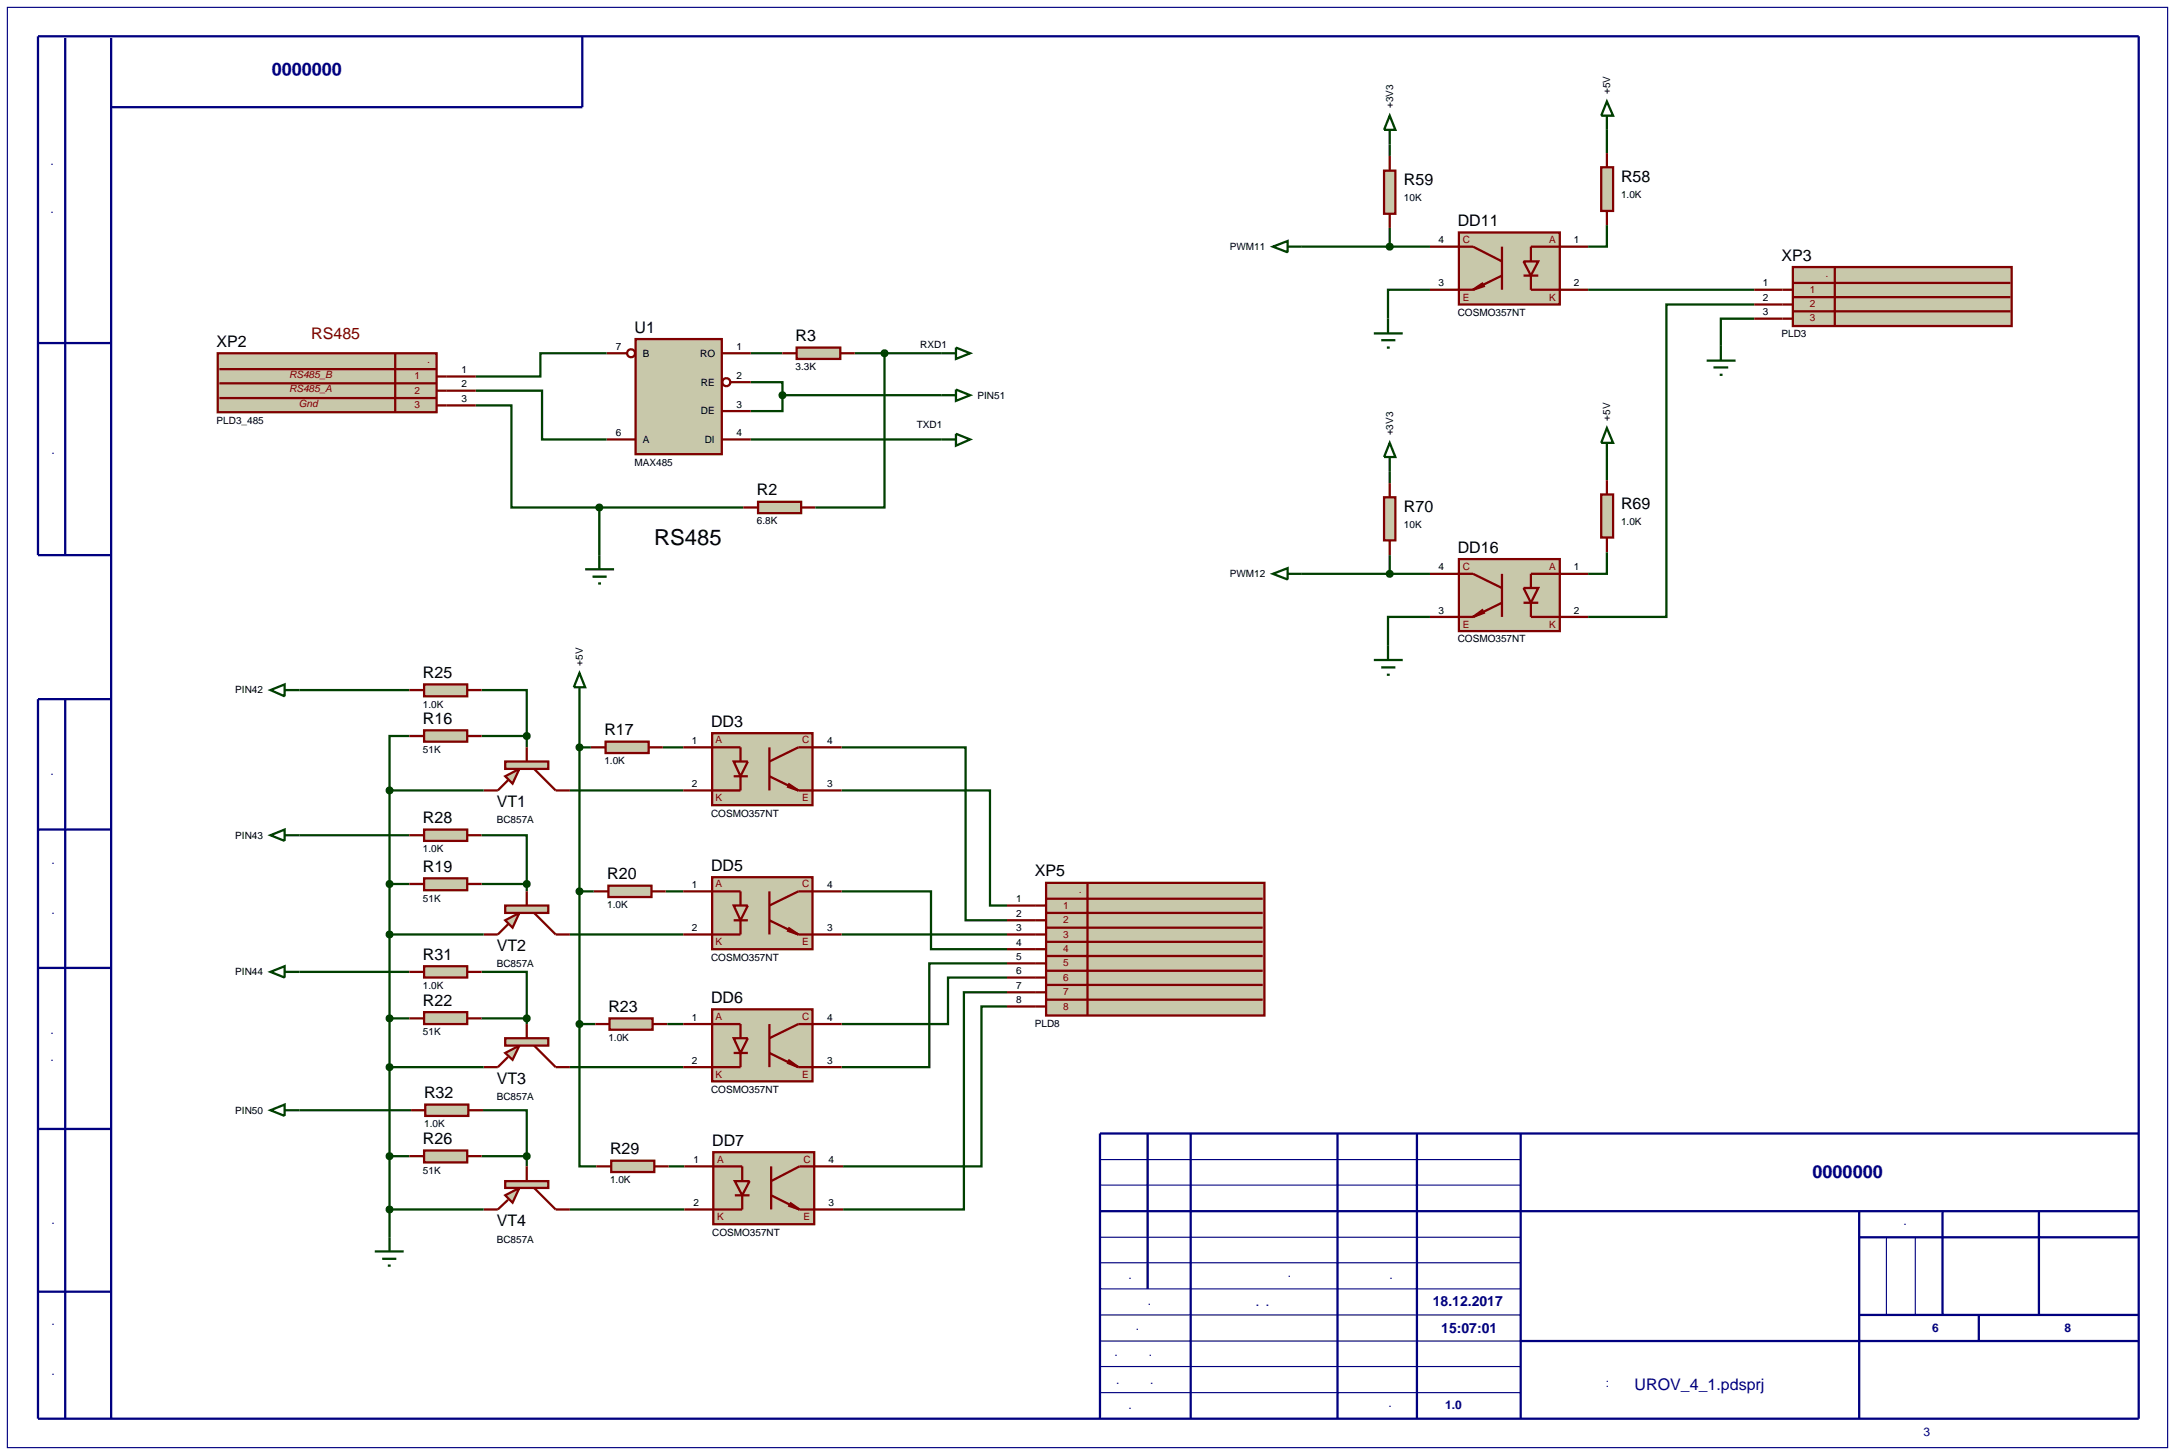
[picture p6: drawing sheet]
<svg xmlns="http://www.w3.org/2000/svg" width="384mm" height="257mm" viewBox="0 0 384 257" stroke-linecap="round" stroke-linejoin="round" font-family="sans-serif">
<path d="M1.3 1.3h381v254h-381zM194 218.2h74.2M194 209h74.2M194 204.5h74.2M332.7 218.2v13.7M337.8 218.2v13.7M194 222.7h74.2M194 231.9h74.2M194 236.5h74.2M194 227.3h74.2M194 241h74.2M194 245.6h74.2" fill="none" stroke="#000080" stroke-width=".2"/>
<g fill="none" stroke="#000080" stroke-width=".4">
<path d="M11.5 6.7v91.2M19.6 6.7v243.5M102.7 6.4v12.5h-83.1M6.7 60.5h12.9M19.6 97.9h-12.9v-91.5h370.5v243.8h-370.5v-126.9h12.9M11.5 123.3v126.9M6.7 146.3h12.9M6.7 170.7h12.9M6.7 199.1h12.9M202.4 199.9v27.4M210 199.9v50.3M235.9 199.9v50.3"/>
<path d="M249.9 199.9v50.3M268.2 199.9v50.3M377.2 199.9h-183.2v50.3M194 213.6h183.2M327.9 213.6v36.6M327.9 218.2h49.3M342.6 213.6v18.3M359.6 213.6v18.3M6.7 227.8h12.9M268.2 236.5h109M327.9 231.9h49.3M349 231.9v4.6"/>
</g>
<g fill="none" stroke="#004000" stroke-width=".4">
<path d="M245.1 25.5v2M283.4 39.7v3.8h-3.3M283.4 22.9v4.1M229.6 43.5h22.6M245.1 40.2v3.3M252.2 51.1h-7.4v5.1M280.1 51.1h29.3M309.4 56.2h-5.9v4.8M309.4 53.7h-15.5v55.1h-13.8M83.9 68.9h11.7v8.6h11.4M83.9 71.5h6.3v18h15.5M107 62.3h-11.7v4.1h-11.4"/>
<path d="M132.4 67.4h5.6v2.3M132.4 62.3h5.6M132.4 77.5h33.7M138 69.7v2.8h-5.6M138 69.7h28.1M150.7 62.3h15.4M156 62.3v27.2h-12.2M105.7 89.5h25.4M105.7 89.5v8.4M245.1 83.1v2.1M245.1 97.9v3.3M283.4 97.4v3.8h-3.3"/>
<path d="M283.4 80.6v4.1M229.6 101.2h22.6M252.2 108.8h-7.4v5.1M52.8 121.7h19.4M68.7 139.4h16.6M68.7 139.4v78.8M72.2 129.8h-3.5v9.6M84.9 121.7h8v8.1M84.9 129.8h8M92.9 129.8v2M100.5 139.4h20M102.2 131.8h2"/>
<path d="M102.2 123.8v56.8M116.9 131.8h3.6M148.4 131.8h21.9v30.5h7.3M148.4 139.4h26.2v20.3h3M52.8 147.3h19.4M68.7 155.9h3.5M84.9 147.3h8v8.6M84.9 155.9h8M92.9 155.9v1.3M102.2 157.2h2.5M117.4 157.2h3.1M148.4 157.2h15.8v10.2h13.4"/>
<path d="M52.8 171.4h19.4M68.7 164.8h16.6M68.7 179.6h3.5M84.9 171.4h8v8.2M84.9 179.6h8M92.9 179.6v1M100.5 164.8h20M148.4 164.8h29.2M177.6 172.4h-10.4v8.2h-18.8M177.6 169.9h-13.7v18.3h-15.5M177.6 177.5h-4.5v28.2h-24.4M177.6 175h-7.6v38.3h-21.3"/>
<path d="M52.8 195.8h19.7M68.7 188.2h16.6M85.2 195.8h7.7v8.1M100.5 188.2h20M102.2 180.6v25.1h3M102.2 180.6h2.8M117.7 180.6h2.8M68.7 213.3h16.6M68.7 203.9h3.5M84.9 203.9h8M92.9 203.9v1.8M100.5 213.3h20.2"/>
<path d="M117.9 205.7h2.8"/>
</g>
<path d="M184.5 155.7h38.5v23.4h-38.5z" fill="#c8c8aa" stroke="#800000" stroke-width=".4"/>
<g fill="none" stroke="#800000" stroke-width=".4">
<path d="M177.6 159.7h6.9M184.5 158.5h38.2M191.8 155.7v23.4M177.6 162.3h6.9M177.6 164.8h6.9M177.6 167.4h6.9M177.6 169.9h6.9M177.6 172.4h6.9M177.6 175h6.9M177.6 177.5h6.9M184.5 161h38.2M184.5 163.6h38.2"/>
<path d="M184.5 166.1h38.2M184.5 168.6h38.2M184.5 171.2h38.2M184.5 173.7h38.2M184.5 176.3h38.2"/>
</g>
<path d="M316.2 47.1h38.6v10.4h-38.6z" fill="#c8c8aa" stroke="#800000" stroke-width=".4"/>
<path d="M309.4 51.1h6.8M309.4 53.7h6.8M309.4 56.2h6.8M316.2 52.4h38.4M316.2 54.9h38.4M316.2 49.9h38.4M323.6 47.1v10.4" fill="none" stroke="#800000" stroke-width=".4"/>
<g fill="#c8c8aa" stroke="#800000" stroke-width=".4">
<path d="M125.6 129.3h17.7v12.7h-17.7z"/>
<path d="M129.4 134.3h2.5l-1.3 2.6z"/>
</g>
<path d="M120.5 131.8h10.1v2.5M129.4 136.9h2.5M130.6 136.9v2.5h-10.1M135.7 131.8v7.6M135.7 136.9l5.1 2.5M138.8 138.7l2 .7M139 138.2l1.8 1.2M140.8 139.4h7.6M148.4 131.8h-7.6l-5.1 2.5" fill="none" stroke="#800000" stroke-width=".4"/>
<g fill="#c8c8aa" stroke="#800000" stroke-width=".4">
<path d="M125.6 154.7h17.7v12.7h-17.7z"/>
<path d="M129.4 159.7h2.5l-1.3 2.6z"/>
</g>
<path d="M120.5 157.2h10.1v2.5M135.7 157.2v7.6M148.4 157.2h-7.6l-5.1 2.5M129.4 162.3h2.5M130.6 162.3v2.5h-10.1M135.7 162.3l5.1 2.5M138.8 164.1l2 .7M139 163.6l1.8 1.2M140.8 164.8h7.6" fill="none" stroke="#800000" stroke-width=".4"/>
<g fill="#c8c8aa" stroke="#800000" stroke-width=".4">
<path d="M125.6 178h17.7v12.7h-17.7z"/>
<path d="M129.4 183.1h2.5l-1.3 2.6z"/>
</g>
<path d="M120.5 180.6h10.1v2.5M129.4 185.7h2.5M130.6 185.7v2.5h-10.1M135.7 180.6v7.6M135.7 185.7l5.1 2.5M138.8 187.4l2 .8M139 186.9l1.8 1.3M140.8 188.2h7.6M148.4 180.6h-7.6l-5.1 2.5" fill="none" stroke="#800000" stroke-width=".4"/>
<g fill="#c8c8aa" stroke="#800000" stroke-width=".4">
<path d="M125.8 203.2h17.8v12.7h-17.8z"/>
<path d="M129.6 208.3h2.6l-1.3 2.5z"/>
</g>
<path d="M120.7 205.7h10.2v2.6M129.6 210.8h2.6M130.9 210.8v2.5h-10.2M136 205.7v7.6M136 210.8l5 2.5M139 212.6l2 .7M139.3 212.1l1.7 1.2M141 213.3h7.7M148.7 205.7h-7.7l-5 2.6" fill="none" stroke="#800000" stroke-width=".4"/>
<g fill="#c8c8aa" stroke="#800000" stroke-width=".4">
<path d="M257.3 41h17.8v12.7h-17.8z"/>
<path d="M268.7 46.1h2.6l-1.3 2.5z"/>
</g>
<path d="M252.2 43.5h7.6l5.1 2.6M252.2 51.1h7.6M261.6 49.9l-1.8 1.2M261.9 50.4l-2.1 .7M264.9 43.5v7.6M264.9 48.6l-5.1 2.5M268.7 48.6h2.6M270 48.6v2.5h10.1M280.1 43.5h-10.1v2.6" fill="none" stroke="#800000" stroke-width=".4"/>
<g fill="#c8c8aa" stroke="#800000" stroke-width=".4">
<path d="M89.1 136.9l2.5-1.3-1.2 2.6z"/>
<path d="M89.1 134.3h7.6v1.3h-7.6z"/>
</g>
<path d="M89.6 137.6l-1.8 1.8h-2.5M92.9 131.8v2.5M94.2 135.6l3.8 3.8h2.5" fill="none" stroke="#800000" stroke-width=".4"/>
<g fill="#c8c8aa" stroke="#800000" stroke-width=".4">
<path d="M89.1 162.3l2.5-1.3-1.2 2.6z"/>
<path d="M89.1 159.7h7.6v1.3h-7.6z"/>
</g>
<path d="M92.9 157.2v2.5M89.6 163l-1.8 1.8h-2.5M94.2 161l3.8 3.8h2.5" fill="none" stroke="#800000" stroke-width=".4"/>
<g fill="#c8c8aa" stroke="#800000" stroke-width=".4">
<path d="M89.1 185.7l2.5-1.3-1.2 2.5z"/>
<path d="M89.1 183.1h7.6v1.3h-7.6z"/>
</g>
<path d="M89.6 186.4l-1.8 1.8h-2.5M92.9 180.6v2.5M94.2 184.4l3.8 3.8h2.5" fill="none" stroke="#800000" stroke-width=".4"/>
<g fill="#c8c8aa" stroke="#800000" stroke-width=".4">
<path d="M89.1 210.8l2.5-1.3-1.2 2.6z"/>
<path d="M89.1 208.3h7.6v1.2h-7.6z"/>
</g>
<path d="M89.6 211.6l-1.8 1.7h-2.5M92.9 205.7v2.6M94.2 209.5l3.8 3.8h2.5" fill="none" stroke="#800000" stroke-width=".4"/>
<path d="M301 63.6h5.1M302.2 64.8h2.6M303.3 66.1h.5M303.5 61v2.6" fill="none" stroke="#004000" stroke-width=".4"/>
<path d="M282.4 29.5h2.1v7.7h-2.1z" fill="#c8c8aa" stroke="#800000" stroke-width=".4"/>
<path d="M283.4 27v2.5M283.4 37.2v2.5" fill="none" stroke="#800000" stroke-width=".4"/>
<path d="M106.8 130.8h7.6v2h-7.6z" fill="#c8c8aa" stroke="#800000" stroke-width=".4"/>
<path d="M104.2 131.8h2.6M114.4 131.8h2.5" fill="none" stroke="#800000" stroke-width=".4"/>
<path d="M107.3 156.2h7.6v2h-7.6z" fill="#c8c8aa" stroke="#800000" stroke-width=".4"/>
<path d="M104.7 157.2h2.6M114.9 157.2h2.5" fill="none" stroke="#800000" stroke-width=".4"/>
<path d="M107.5 179.6h7.6v2h-7.6z" fill="#c8c8aa" stroke="#800000" stroke-width=".4"/>
<path d="M105 180.6h2.5M115.1 180.6h2.6" fill="none" stroke="#800000" stroke-width=".4"/>
<path d="M107.8 204.7h7.6v2h-7.6z" fill="#c8c8aa" stroke="#800000" stroke-width=".4"/>
<path d="M105.2 205.7h2.6M115.4 205.7h2.5" fill="none" stroke="#800000" stroke-width=".4"/>
<path d="M74.8 120.7h7.6v2.1h-7.6z" fill="#c8c8aa" stroke="#800000" stroke-width=".4"/>
<path d="M72.2 121.7h2.6M82.4 121.7h2.5" fill="none" stroke="#800000" stroke-width=".4"/>
<path d="M74.8 146.3h7.6v2h-7.6z" fill="#c8c8aa" stroke="#800000" stroke-width=".4"/>
<path d="M72.2 147.3h2.6M82.4 147.3h2.5" fill="none" stroke="#800000" stroke-width=".4"/>
<path d="M74.8 170.4h7.6v2h-7.6z" fill="#c8c8aa" stroke="#800000" stroke-width=".4"/>
<path d="M72.2 171.4h2.6M82.4 171.4h2.5" fill="none" stroke="#800000" stroke-width=".4"/>
<path d="M75 194.8h7.6v2h-7.6z" fill="#c8c8aa" stroke="#800000" stroke-width=".4"/>
<path d="M72.5 195.8h2.5M82.6 195.8h2.6" fill="none" stroke="#800000" stroke-width=".4"/>
<path d="M74.8 128.8h7.6v2h-7.6z" fill="#c8c8aa" stroke="#800000" stroke-width=".4"/>
<path d="M72.2 129.8h2.6M82.4 129.8h2.5" fill="none" stroke="#800000" stroke-width=".4"/>
<path d="M74.8 154.9h7.6v2.1h-7.6z" fill="#c8c8aa" stroke="#800000" stroke-width=".4"/>
<path d="M72.2 155.9h2.6M82.4 155.9h2.5" fill="none" stroke="#800000" stroke-width=".4"/>
<path d="M74.8 178.5h7.6v2.1h-7.6z" fill="#c8c8aa" stroke="#800000" stroke-width=".4"/>
<path d="M72.2 179.6h2.6M82.4 179.6h2.5" fill="none" stroke="#800000" stroke-width=".4"/>
<path d="M74.8 202.9h7.6v2.1h-7.6z" fill="#c8c8aa" stroke="#800000" stroke-width=".4"/>
<path d="M72.2 203.9h2.6M82.4 203.9h2.5" fill="none" stroke="#800000" stroke-width=".4"/>
<path d="M245.1 20.4l1 2.5h-2zM245.1 22.9v2.6M102.2 118.7l1 2.5h-2zM102.2 121.2v2.6M68.7 218.2v2.5M66.1 220.7h5.1M67.4 222h2.5M68.4 223.2h.5" fill="none" stroke="#004000" stroke-width=".4"/>
<path d="M101.8 180.3l.4-.2-.5 .5zM102.2 180.1l.4 .2 .1 .3zM102.2 181.1l.5-.5-.1 .3zM101.7 180.6l.5 .5-.3-.1z" fill="#004000" stroke="#004000" stroke-width=".4"/>
<path d="M101.7 180.6l.5-.5 .5 .5-.5 .5z" fill="#004000"/>
<path d="M101.8 156.9l.4-.2-.5 .5zM102.2 156.7l.4 .2 .1 .3zM102.7 157.2l-.1 .3-.4 .2zM101.7 157.2l.5 .5-.4-.2z" fill="#004000" stroke="#004000" stroke-width=".4"/>
<path d="M101.7 157.2l.5-.5 .5 .5-.5 .5z" fill="#004000"/>
<path d="M101.8 131.5l.4-.2-.5 .5zM102.2 131.3l.4 .2 .1 .3zM102.7 131.8l-.1 .3-.4 .2zM101.7 131.8l.5 .5-.4-.2z" fill="#004000" stroke="#004000" stroke-width=".4"/>
<path d="M101.7 131.8l.5-.5 .5 .5-.5 .5z" fill="#004000"/>
<path d="M68.4 139l.3-.1-.5 .5zM68.7 138.9l.3 .1 .2 .4zM69.2 139.4l-.2 .4-.3 .1zM68.2 139.4l.5 .5-.4-.2z" fill="#004000" stroke="#004000" stroke-width=".4"/>
<path d="M68.7 138.9l.5 .5-.5 .5-.5-.5z" fill="#004000"/>
<path d="M92.5 129.5l.4-.2-.5 .5zM92.9 129.3l.3 .1 .2 .4zM93.4 129.8l-.1 .3-.4 .2zM92.4 129.8l.5 .5-.3-.1z" fill="#004000" stroke="#004000" stroke-width=".4"/>
<path d="M92.4 129.8l.5-.5 .5 .5-.5 .5z" fill="#004000"/>
<path d="M92.5 155.6l.4-.2-.5 .5zM92.9 155.4l.4 .2 .1 .3zM93.4 155.9l-.1 .3-.4 .2zM92.4 155.9l.5 .5-.4-.2z" fill="#004000" stroke="#004000" stroke-width=".4"/>
<path d="M92.4 155.9l.5-.5 .5 .5-.5 .5z" fill="#004000"/>
<path d="M68.4 164.4l.3-.1-.5 .5zM68.7 164.3l.3 .1 .2 .4zM68.7 165.3l.5-.5-.2 .4zM68.2 164.8l.5 .5-.4-.2z" fill="#004000" stroke="#004000" stroke-width=".4"/>
<path d="M68.7 164.3l.5 .5-.5 .5-.5-.5z" fill="#004000"/>
<path d="M68.3 155.6l.4-.2-.5 .5zM68.7 155.4l.3 .1 .2 .4zM69.2 155.9l-.2 .4-.3 .1zM68.2 155.9l.5 .5-.4-.2z" fill="#004000" stroke="#004000" stroke-width=".4"/>
<path d="M68.2 155.9l.5-.5 .5 .5-.5 .5z" fill="#004000"/>
<path d="M92.5 179.3l.4-.2-.5 .5zM92.9 179.1l.4 .2 .1 .3zM93.4 179.6l-.1 .3-.4 .2zM92.4 179.6l.5 .5-.4-.2z" fill="#004000" stroke="#004000" stroke-width=".4"/>
<path d="M92.4 179.6l.5-.5 .5 .5-.5 .5z" fill="#004000"/>
<path d="M68.3 179.3l.4-.2-.5 .5zM68.7 179.1l.3 .1 .2 .4zM69.2 179.6l-.2 .4-.3 .1zM68.2 179.6l.5 .5-.4-.2z" fill="#004000" stroke="#004000" stroke-width=".4"/>
<path d="M68.2 179.6l.5-.5 .5 .5-.5 .5z" fill="#004000"/>
<path d="M92.5 203.6l.4-.2-.5 .5zM92.9 203.4l.4 .2 .1 .3zM92.9 204.4l.5-.5-.1 .3zM92.4 203.9l.5 .5-.4-.2z" fill="#004000" stroke="#004000" stroke-width=".4"/>
<path d="M92.4 203.9l.5-.5 .5 .5-.5 .5z" fill="#004000"/>
<path d="M68.3 213l.4-.2-.5 .5zM68.7 212.8l.4 .2 .1 .3zM69.2 213.3l-.2 .4-.3 .1zM68.2 213.3l.5 .5-.3-.1z" fill="#004000" stroke="#004000" stroke-width=".4"/>
<path d="M68.2 213.3l.5-.5 .5 .5-.5 .5z" fill="#004000"/>
<path d="M68.3 203.6l.4-.2-.5 .5zM68.7 203.4l.3 .1 .2 .4zM69.2 203.9l-.2 .4-.3 .1zM68.2 203.9l.5 .5-.4-.2z" fill="#004000" stroke="#004000" stroke-width=".4"/>
<path d="M68.2 203.9l.5-.5 .5 .5-.5 .5z" fill="#004000"/>
<path d="M68.3 187.9l.4-.2-.5 .5zM68.7 187.7l.3 .1 .2 .4zM69.2 188.2l-.2 .4-.3 .1zM68.2 188.2l.5 .5-.4-.2z" fill="#004000" stroke="#004000" stroke-width=".4"/>
<path d="M68.2 188.2l.5-.5 .5 .5-.5 .5z" fill="#004000"/>
<path d="M244.1 30.1h2v7.6h-2z" fill="#c8c8aa" stroke="#800000" stroke-width=".4"/>
<path d="M245.1 27.5v2.6M245.1 37.7v2.5" fill="none" stroke="#800000" stroke-width=".4"/>
<g fill="none" stroke="#004000" stroke-width=".4">
<path d="M224.5 43.5l2.6-1v2zM227.1 43.5h2.5M242.3 58.8h5.1M244.8 56.2v2.6M243.6 60h2.5M244.6 61.3h.5M47.7 121.7l2.5-1v2.1zM50.2 121.7h2.6M47.7 147.3l2.5-1v2zM50.2 147.3h2.6M47.7 171.4l2.5-1v2zM50.2 171.4h2.6"/>
<path d="M47.7 195.8l2.5-1v2zM50.2 195.8h2.6"/>
</g>
<path d="M244.7 43.2l.4-.2-.5 .5zM245.1 43l.4 .2 .1 .3zM245.1 44l.5-.5-.2 .4zM244.6 43.5l.5 .5-.3-.1z" fill="#004000" stroke="#004000" stroke-width=".4"/>
<path d="M244.6 43.5l.5-.5 .5 .5-.5 .5z" fill="#004000"/>
<path d="M283.4 17.9l1.1 2.5h-2.1zM283.4 20.4v2.5" fill="none" stroke="#004000" stroke-width=".4"/>
<g fill="#c8c8aa" stroke="#800000" stroke-width=".4">
<path d="M257.3 98.6h17.8v12.7h-17.8z"/>
<path d="M268.7 103.7h2.6l-1.3 2.6z"/>
</g>
<path d="M252.2 101.2h7.6l5.1 2.5M252.2 108.8h7.6M261.6 107.5l-1.8 1.3M261.9 108l-2.1 .8M264.9 101.2v7.6M264.9 106.3l-5.1 2.5M268.7 106.3h2.6M270 106.3v2.5h10.1M280.1 101.2h-10.1v2.5" fill="none" stroke="#800000" stroke-width=".4"/>
<path d="M282.4 87.2h2.1v7.6h-2.1z" fill="#c8c8aa" stroke="#800000" stroke-width=".4"/>
<path d="M283.4 84.7v2.5M283.4 94.8v2.6" fill="none" stroke="#800000" stroke-width=".4"/>
<path d="M245.1 78.1l1 2.5h-2zM245.1 80.6v2.5" fill="none" stroke="#004000" stroke-width=".4"/>
<path d="M244.1 87.7h2v7.6h-2z" fill="#c8c8aa" stroke="#800000" stroke-width=".4"/>
<path d="M245.1 85.2v2.5M245.1 95.3v2.6" fill="none" stroke="#800000" stroke-width=".4"/>
<path d="M224.5 101.2l2.6-1v2zM227.1 101.2h2.5M242.3 116.4h5.1M243.6 117.7h2.5M244.6 119h.5M244.8 113.9v2.5" fill="none" stroke="#004000" stroke-width=".4"/>
<path d="M244.7 100.9l.4-.2-.5 .5zM245.1 100.7l.4 .2 .1 .3zM245.1 101.7l.5-.5-.1 .3zM244.6 101.2l.5 .5-.3-.1z" fill="#004000" stroke="#004000" stroke-width=".4"/>
<path d="M244.6 101.2l.5-.5 .5 .5-.5 .5z" fill="#004000"/>
<path d="M283.4 75.5l1.1 2.6h-2.1zM283.4 78.1v2.5" fill="none" stroke="#004000" stroke-width=".4"/>
<path d="M112.1 59.8h15.2v20.3h-15.2z" fill="#c8c8aa" stroke="#800000" stroke-width=".4"/>
<g fill="none" stroke="#800000" stroke-width=".4">
<path d="M107 62.3h3.6M107 77.5h5.1M127.3 62.3h5.1M127.3 72.5h5.1M127.3 77.5h5.1M128.9 67.4h3.5"/>
<circle cx="111.3" cy="62.3" r=".7"/>
<circle cx="128.1" cy="67.4" r=".7"/>
</g>
<path d="M140.5 61.3h7.7v2h-7.7z" fill="#c8c8aa" stroke="#800000" stroke-width=".4"/>
<path d="M138 62.3h2.5M148.2 62.3h2.5" fill="none" stroke="#800000" stroke-width=".4"/>
<path d="M133.7 88.5h7.6v2h-7.6z" fill="#c8c8aa" stroke="#800000" stroke-width=".4"/>
<path d="M131.1 89.5h2.6M141.3 89.5h2.5" fill="none" stroke="#800000" stroke-width=".4"/>
<path d="M105.7 97.9v2.5M103.2 100.4h5.1M104.5 101.7h2.5M105.5 102.9h.5" fill="none" stroke="#004000" stroke-width=".4"/>
<path d="M155.6 62l.4-.2-.5 .5zM156 61.8l.4 .2 .1 .3zM156.5 62.3l-.1 .3-.4 .2zM155.5 62.3l.5 .5-.3-.1z" fill="#004000" stroke="#004000" stroke-width=".4"/>
<path d="M155.5 62.3l.5-.5 .5 .5-.5 .5z" fill="#004000"/>
<path d="M137.7 69.3l.3-.1-.5 .5zM138 69.2l.4 .2 .1 .3zM138.5 69.7l-.2 .4-.3 .1zM137.5 69.7l.5 .5-.3-.1z" fill="#004000" stroke="#004000" stroke-width=".4"/>
<path d="M138 69.2l.5 .5-.5 .5-.5-.5z" fill="#004000"/>
<path d="M105.4 89.1l.3-.1-.5 .5zM105.7 89l.4 .2 .1 .3zM106.2 89.5l-.1 .3-.4 .2zM105.2 89.5l.5 .5-.4-.2z" fill="#004000" stroke="#004000" stroke-width=".4"/>
<path d="M105.7 89l.5 .5-.5 .5-.5-.5z" fill="#004000"/>
<path d="M166.1 77.5h2.5M166.1 69.7h2.5M166.1 62.3h2.5M168.6 76.5l2.5 1-2.5 1.1zM168.6 68.7l2.5 1-2.5 1zM168.6 61.3l2.5 1-2.5 1z" fill="none" stroke="#004000" stroke-width=".4"/>
<path d="M38.4 62.3h38.6v10.4h-38.6z" fill="#c8c8aa" stroke="#800000" stroke-width=".4"/>
<path d="M38.7 67.6h38.3M38.7 70.2h38.3M38.7 65.1h38.3M69.7 62.3v10.4M77 66.4h6.9M77 68.9h6.9M77 71.5h6.9" fill="none" stroke="#800000" stroke-width=".4"/>
<text font-size="3.9" x="115.4" y="96.1">RS485</text>
<g font-size="3.2" fill="#000080">
<text x="70.4" y="11.2" transform="rotate(-180 70.4 11.2)">ЯКШГ 0000000</text>
<text x="309.6" y="207.7">ЯКШГ 0000000</text>
</g>
<g font-size="2.8">
<text x="247.6" y="32.6">R59</text>
<text x="285.9" y="32.1">R58</text>
<text x="257.1" y="39.9">DD11</text>
<text x="314.2" y="46">XP3</text>
<text x="111.9" y="58.7">U1</text>
<text x="38.2" y="61.2">XP2</text>
<text x="140.3" y="60.2">R3</text>
<text x="133.5" y="87.4">R2</text>
<text x="285.9" y="89.8">R69</text>
<text x="247.6" y="90.3">R70</text>
<text x="257.1" y="97.5">DD16</text>
<text x="74.6" y="119.6">R25</text>
<text x="74.6" y="127.7">R16</text>
<text x="106.6" y="129.7">R17</text>
<text x="125.4" y="128.2">DD3</text>
<text x="87.6" y="142.4">VT1</text>
<text x="74.6" y="145.2">R28</text>
<text x="74.6" y="153.8">R19</text>
<text x="107.1" y="155.1">R20</text>
<text x="125.4" y="153.6">DD5</text>
<text x="182.5" y="154.6">XP5</text>
<text x="87.6" y="167.8">VT2</text>
<text x="74.6" y="169.3">R31</text>
<text x="74.6" y="177.4">R22</text>
<text x="107.3" y="178.5">R23</text>
<text x="125.4" y="176.9">DD6</text>
<text x="87.6" y="191.2">VT3</text>
<text x="74.8" y="193.7">R32</text>
<text x="74.6" y="201.8">R26</text>
<text x="107.6" y="203.6">R29</text>
<text x="125.6" y="202.1">DD7</text>
<text x="87.6" y="216.3">VT4</text>
</g>
<text font-size="2.8" fill="#800000" x="54.9" y="59.8">RS485 шина</text>
<text font-size="2.8" fill="#000080" x="288.3" y="245.1">UROV_4_1.pdsprj</text>
<g font-size="2.5" fill="#000080">
<text x="252.7" y="230.3">18.12.2017</text>
<text x="254.2" y="235">15:07:01</text>
</g>
<g font-size="2.1" fill="#000080">
<text x="9.3" y="42.7" transform="rotate(-90 9.3 42.7)">Перв. примен.</text>
<text x="9.5" y="86.3" transform="rotate(-90 9.5 86.3)">Справ. №</text>
<text x="9.3" y="141.9" transform="rotate(-90 9.3 141.9)">Подп. и дата</text>
<text x="9.5" y="165.2" transform="rotate(-90 9.5 165.2)">Инв. № дубл.</text>
<text x="9.3" y="192.2" transform="rotate(-90 9.3 192.2)">Взам. инв. №</text>
<text x="9.5" y="221.1" transform="rotate(-90 9.5 221.1)">Подп. и дата</text>
<text x="332.2" y="216.1">Лит.</text>
<text x="195.1" y="225.5">Изм.</text>
<text x="218.4" y="225.2">№ докум.</text>
<text x="240" y="225.5">Подп.</text>
<text x="195.3" y="230.1">Разраб.</text>
<text x="195.3" y="234.6">Пров.</text>
<text x="195.3" y="239.2">Т.контр.</text>
<text x="340.8" y="234.9">6</text>
<text x="364.1" y="234.9">8</text>
<text x="195.3" y="244">Н.контр.</text>
<text x="269.7" y="244.6">Файл проекта:</text>
<text x="9.5" y="246.5" transform="rotate(-90 9.5 246.5)">Инв. № подл.</text>
<text x="195.6" y="248.4">Утв.</text>
<text x="239" y="248.1">Ревиз.</text>
<text x="254.9" y="248.4">1.0</text>
<text x="329.7" y="253.2">Формат А3</text>
</g>
<g font-size="1.8">
<text x="284" y="16.6" transform="rotate(-90 284 16.6)">+5V</text>
<text x="245.7" y="19.1" transform="rotate(-90 245.7 19.1)">+3V3</text>
<text x="247.6" y="35.5">10K</text>
<text x="285.9" y="35">1.0K</text>
<text x="216.9" y="44.1">PWM11</text>
<text x="253.7" y="42.9">4</text>
<text x="277.6" y="42.9">1</text>
<text x="253.7" y="50.5">3</text>
<text x="277.6" y="50.5">2</text>
<text x="310.9" y="50.5">1</text>
<text x="310.9" y="53.1">2</text>
<text x="257.1" y="55.7">COSMO357NT</text>
<text x="310.9" y="55.6">3</text>
<text x="314.2" y="59.5">PLD3</text>
<text x="81.4" y="65.8">1</text>
<text x="108.6" y="61.7">7</text>
<text x="113.4" y="62.9">B</text>
<text x="123.5" y="62.9">RO</text>
<text x="129.9" y="61.7">1</text>
<text x="140.3" y="65.3">3.3K</text>
<text x="162.3" y="61.3">RXD1</text>
<text x="81.4" y="68.3">2</text>
<text x="81.4" y="70.9">3</text>
<text x="123.6" y="68">RE</text>
<text x="129.9" y="71.9">3</text>
<text x="129.9" y="66.8">2</text>
<text x="172.4" y="70.3">PIN51</text>
<text x="38.2" y="74.7">PLD3_485</text>
<text x="108.6" y="76.9">6</text>
<text x="123.6" y="73.1">DE</text>
<text x="129.9" y="76.9">4</text>
<text x="161.7" y="75.5">TXD1</text>
<text x="245.7" y="76.8" transform="rotate(-90 245.7 76.8)">+3V3</text>
<text x="284" y="74.2" transform="rotate(-90 284 74.2)">+5V</text>
<text x="111.9" y="82.1">MAX485</text>
<text x="113.4" y="78.1">A</text>
<text x="124.3" y="78.1">DI</text>
<text x="133.5" y="92.5">6.8K</text>
<text x="247.6" y="93.1">10K</text>
<text x="285.9" y="92.6">1.0K</text>
<text x="216.9" y="101.8">PWM12</text>
<text x="253.7" y="100.6">4</text>
<text x="277.6" y="100.6">1</text>
<text x="253.7" y="108.2">3</text>
<text x="257.1" y="113.3">COSMO357NT</text>
<text x="277.6" y="108.2">2</text>
<text x="102.8" y="117.4" transform="rotate(-90 102.8 117.4)">+5V</text>
<text x="41.5" y="122.3">PIN42</text>
<text x="74.6" y="124.8">1.0K</text>
<text x="122" y="131.2">1</text>
<text x="145.9" y="131.2">4</text>
<text x="74.6" y="132.8">51K</text>
<text x="106.6" y="134.8">1.0K</text>
<text x="122" y="138.8">2</text>
<text x="125.4" y="144">COSMO357NT</text>
<text x="145.9" y="138.8">3</text>
<text x="41.5" y="147.9">PIN43</text>
<text x="87.6" y="145.2">BC857A</text>
<text x="74.6" y="150.3">1.0K</text>
<text x="74.6" y="159">51K</text>
<text x="107.1" y="160.2">1.0K</text>
<text x="122" y="156.6">1</text>
<text x="145.9" y="156.6">4</text>
<text x="179.2" y="159.1">1</text>
<text x="179.2" y="161.7">2</text>
<text x="122" y="164.2">2</text>
<text x="145.9" y="164.2">3</text>
<text x="179.2" y="164.2">3</text>
<text x="179.2" y="166.8">4</text>
<text x="41.5" y="172">PIN44</text>
<text x="87.6" y="170.6">BC857A</text>
<text x="125.4" y="169.4">COSMO357NT</text>
<text x="179.2" y="169.3">5</text>
<text x="179.2" y="171.8">6</text>
<text x="74.6" y="174.4">1.0K</text>
<text x="122" y="180">1</text>
<text x="145.9" y="180">4</text>
<text x="179.2" y="174.4">7</text>
<text x="179.2" y="176.9">8</text>
<text x="74.6" y="182.6">51K</text>
<text x="107.3" y="183.6">1.0K</text>
<text x="182.5" y="181.1">PLD8</text>
<text x="122" y="187.6">2</text>
<text x="145.9" y="187.6">3</text>
<text x="41.5" y="196.4">PIN50</text>
<text x="87.6" y="194">BC857A</text>
<text x="125.4" y="192.7">COSMO357NT</text>
<text x="74.8" y="198.8">1.0K</text>
<text x="74.6" y="207">51K</text>
<text x="107.6" y="208.7">1.0K</text>
<text x="122.3" y="205.1">1</text>
<text x="146.1" y="205.1">4</text>
<text x="122.3" y="212.7">2</text>
<text x="146.1" y="212.7">3</text>
<text x="87.6" y="219.2">BC857A</text>
<text x="125.6" y="217.9">COSMO357NT</text>
</g>
<g font-size="1.8" fill="#800000">
<text x="258" y="42.8">C</text>
<text x="273.2" y="42.8">A</text>
<text x="258" y="53">E</text>
<text x="273.2" y="53">K</text>
<text x="317.5" y="48.9">Конт.</text>
<text x="319.2" y="51.7">1</text>
<text x="319.2" y="54.2">2</text>
<text x="319.2" y="56.7">3</text>
<text x="70.9" y="64.1">Конт.</text>
<text x="51" y="66.6">RS485_B</text>
<text x="51" y="69.2">RS485_A</text>
<text x="52.7" y="71.7">Gnd</text>
<text x="73.1" y="66.9">1</text>
<text x="73.1" y="69.4">2</text>
<text x="73.1" y="72">3</text>
<text x="258" y="100.5">C</text>
<text x="273.2" y="100.5">A</text>
<text x="258" y="110.7">E</text>
<text x="273.2" y="110.7">K</text>
<text x="126.2" y="131.1">A</text>
<text x="141.5" y="131.1">C</text>
<text x="126.2" y="141.3">K</text>
<text x="141.5" y="141.3">E</text>
<text x="126.2" y="156.5">A</text>
<text x="141.5" y="156.5">C</text>
<text x="185.8" y="157.5">Конт.</text>
<text x="187.5" y="160.3">1</text>
<text x="126.2" y="166.7">K</text>
<text x="141.5" y="166.7">E</text>
<text x="187.5" y="162.8">2</text>
<text x="187.5" y="165.4">3</text>
<text x="187.5" y="167.9">4</text>
<text x="187.5" y="170.4">5</text>
<text x="187.5" y="173">6</text>
<text x="126.2" y="179.9">A</text>
<text x="141.5" y="179.9">C</text>
<text x="187.5" y="175.5">7</text>
<text x="187.5" y="178.1">8</text>
<text x="126.2" y="190.1">K</text>
<text x="141.5" y="190.1">E</text>
<text x="126.5" y="205.1">A</text>
<text x="141.7" y="205.1">C</text>
<text x="126.5" y="215.2">K</text>
<text x="141.7" y="215.2">E</text>
</g>
<text font-size="1.8" fill="#000080" x="211.3" y="230.4">Мосейчук А.В.</text>
</svg>
